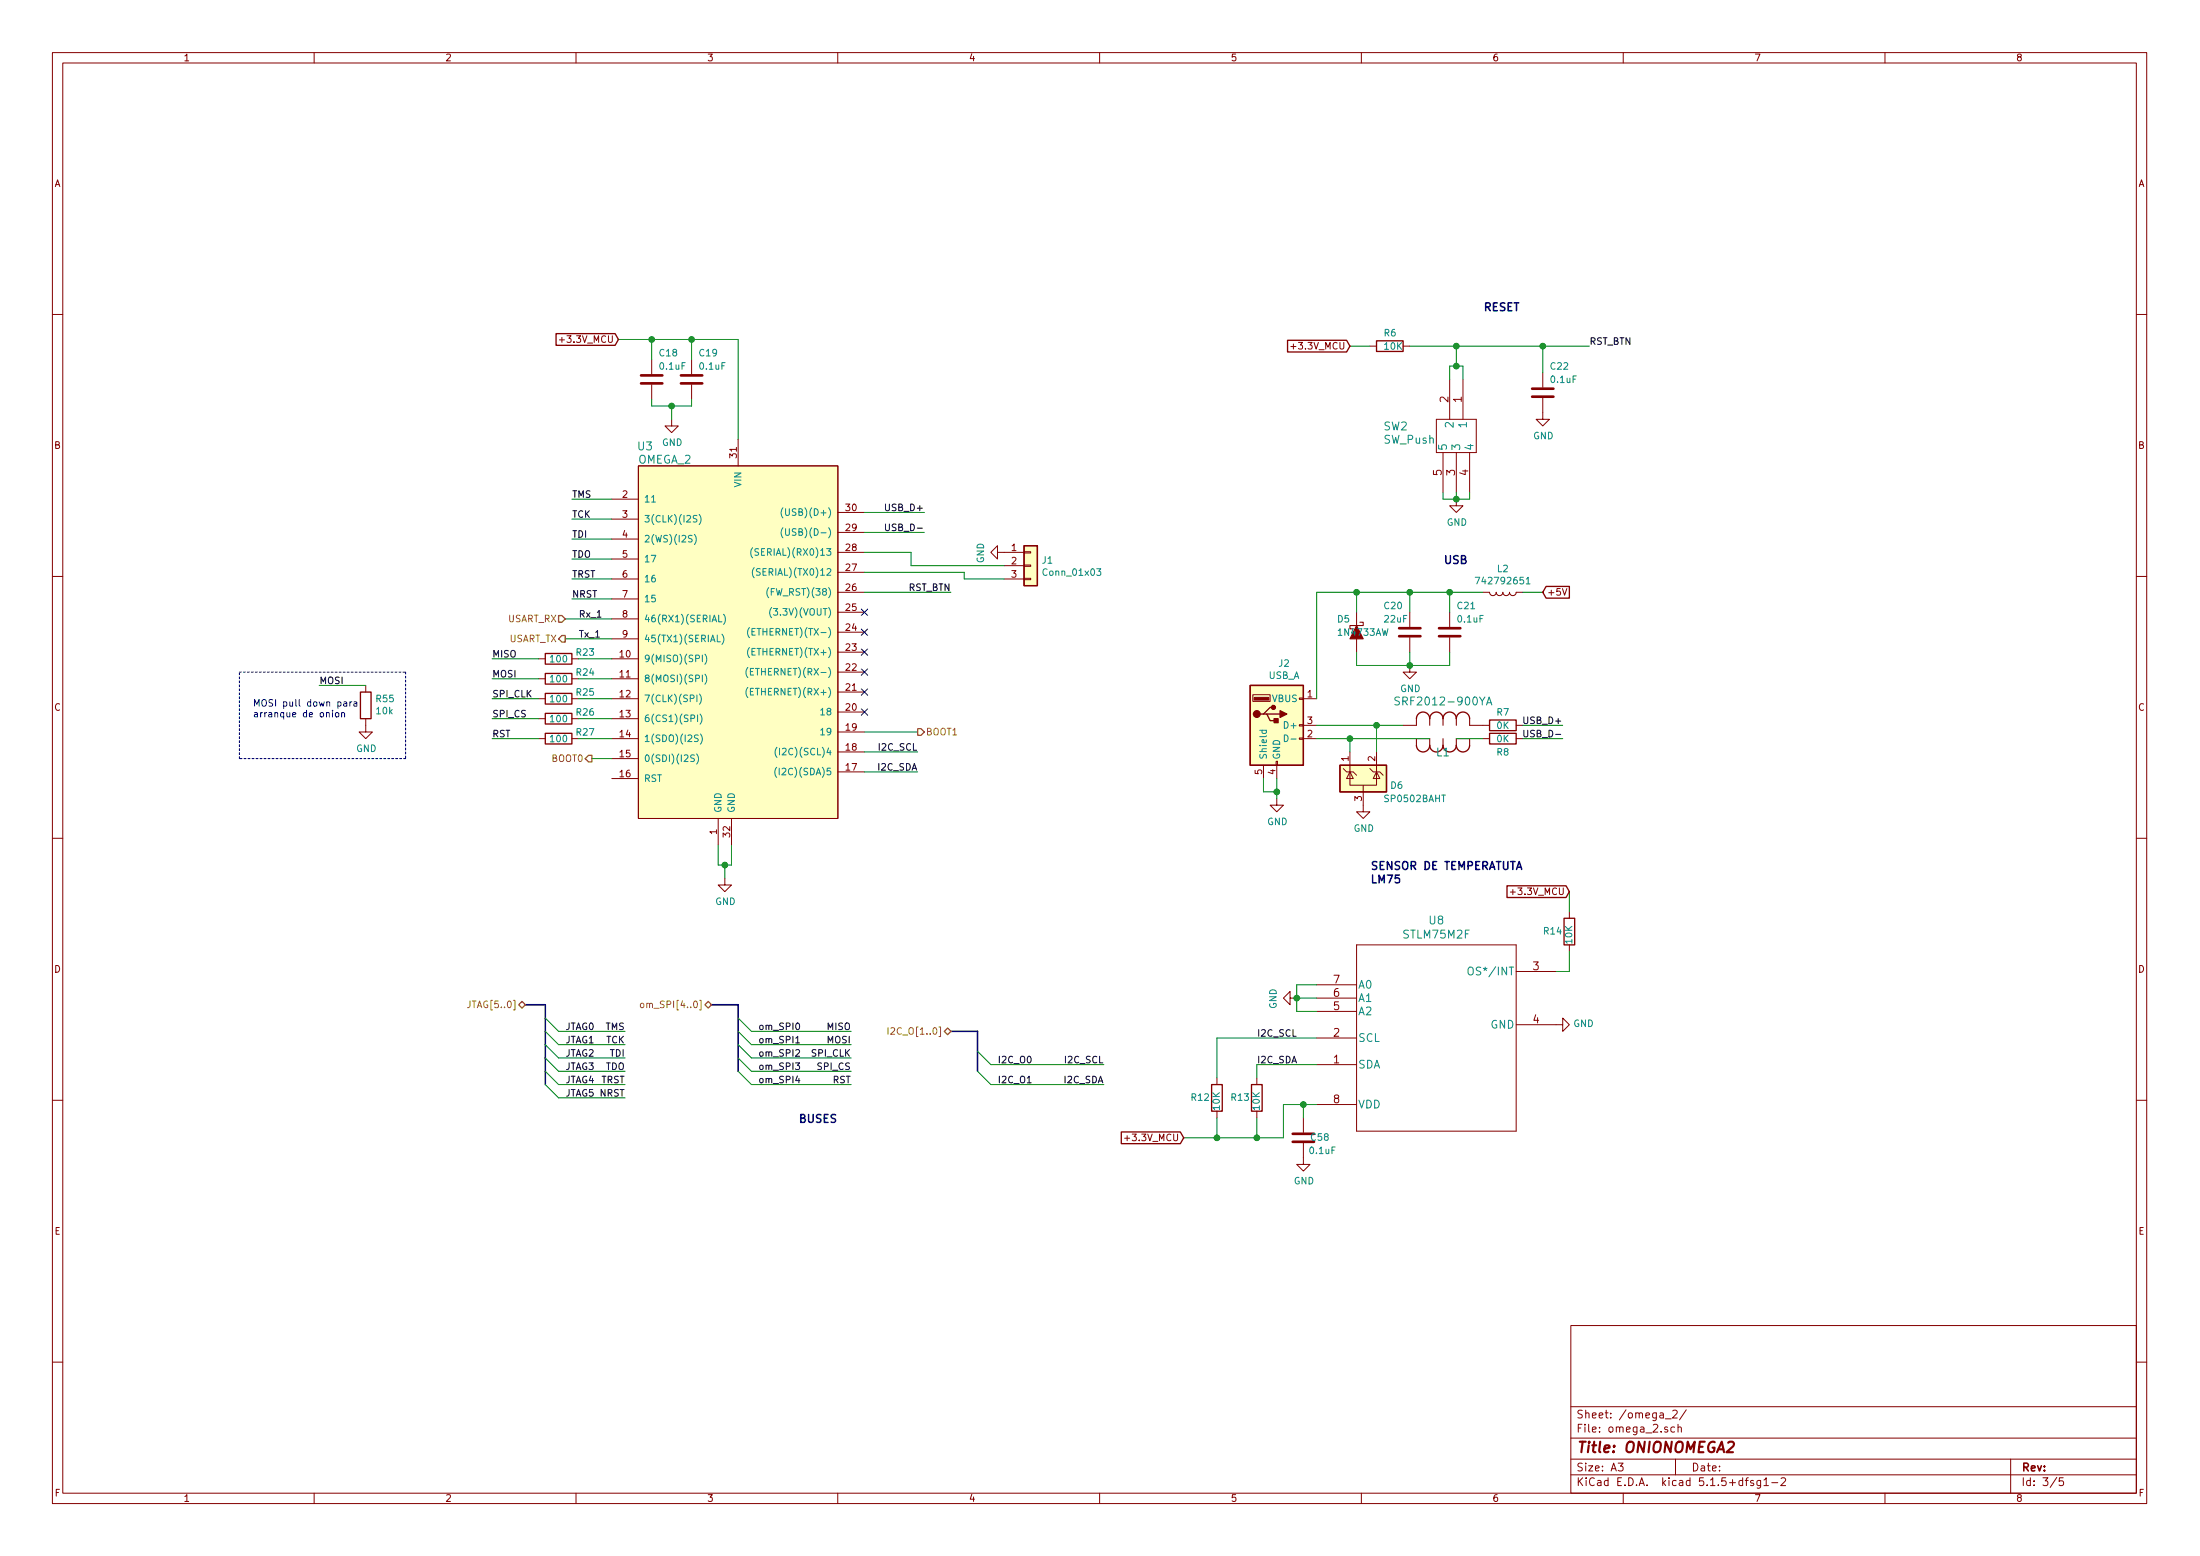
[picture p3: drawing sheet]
<svg xmlns="http://www.w3.org/2000/svg" width="420mm" height="297mm" viewBox="0 0 420 297" stroke-linecap="round" stroke-linejoin="round" font-family="sans-serif">
<g fill="none" stroke="#840000" stroke-width=".19">
<path d="M10 10h400v277h-400zM12 12h396v273.1h-396zM60 10v2M110 10v2M160 10v2M210 10v2M260 10v2M310 10v2M360 10v2M10 60h2M106.8 64.9h1M124.5 68.6v2.8"/>
<path d="M124.5 73.4v2.8M132.1 68.6v2.8M132.1 73.4v2.8M246.5 66.2h1M261.6 66.1h1.3M268 66.1h1.2M276.9 72.4v7.6M279.4 72.4v7.6M294.6 76v4h1.3l-1.3 1.3-1.2-1.3h1.2M294.6 71.2v2.8M408 60h2M116.8 95.3h5.1"/>
<path d="M116.8 99.1h5.1M121.9 88.9h38.1v67.3h-38.1zM128.3 80v1.3h1.2l-1.2 1.3-1.3-1.3h1.3M141 83.9v5M160 97.8h5.1M274.3 80h7.6v6.4h-7.6zM275.6 86.4v7.6M278.1 95.3v1.3h1.3l-1.3 1.2-1.2-1.2h1.2M278.1 86.4v7.6M280.7 86.4v7.6M10 110h2M116.8 110.5h5.1"/>
<path d="M116.8 102.9h5.1M116.8 106.7h5.1M116.8 114.3h5.1M116.8 118.1h5.1M160 113.1h5.1M160 105.4h5.1M160 116.9h5.1M160 109.3h5.1M160 101.6h5.1M190.5 105.4v-1.2l-1.3 1.2 1.3 1.3v-1.3h5.1M191.8 108h3.8M191.8 110.5h3.8"/>
<path d="M195.6 110.4h1.2v.3h-1.2zM195.6 105.3h1.2v.3h-1.2zM195.6 107.9h1.2v.2h-1.2zM259.1 116.9v7.6M269.2 116.9v2.8M276.9 116.9v2.8M283.2 113.1h1.3a.63 .63 0 0 0 .6 .6 .63 .63 0 0 0 .6-.6 .63 .63 0 0 0 .7 .6 .63 .63 0 0 0 .6-.6 .63 .63 0 0 0 .7 .6 .63 .63 0 0 0 .6-.6 .63 .63 0 0 0 .6 .6 .63 .63 0 0 0 .7-.6h1.2M298.4 112.4l.4 1.2 .4-1.2M408 110h2M69.8 137.2v2.5h1.3l-1.3 1.3-1.2-1.3h1.2M69.8 130.8v1.3M102.9 125.8h1.2"/>
<path d="M102.9 133.4h1.2M102.9 129.6h1.2M102.9 137.2h1.2M109.2 125.8h1.3M109.2 133.4h1.3M109.2 129.6h1.3M109.2 137.2h1.3M116.8 125.8h5.1M116.8 133.4h5.1M116.8 129.6h5.1M116.8 137.2h5.1M116.8 122h5.1"/>
<path d="M160 139.7h5.1M160 135.9h5.1M160 132.1h5.1M160 128.3h5.1M160 124.5h5.1M160 120.7h5.1M239.3 132.6h3.3v1.3h-3.3zM248.2 138.3h.7v.3h-.7zM248.2 133.3h.7v.2h-.7zM248.9 138.5h2.6M248.9 133.4h2.6M268 138.5h2.5"/>
<path d="M269.2 127v1.3h1.3l-1.3 1.3-1.2-1.3h1.2M269.2 121.7v2.8M276.9 121.7v2.8M280.7 138.5h3.8M289.6 138.5h1.2M102.9 141h1.2M109.2 141h1.3M116.8 141h5.1M116.8 144.8h5.1M116.8 148.6h5.1M137.2 156.2v5.1M139.7 156.2v5.1"/>
<path d="M160 147.4h5.1M160 143.5h5.1M241.3 146.1v2.5M243.7 145.3h.3v.8h-.3zM243.8 152.4v1.3h1.3l-1.3 1.3-1.2-1.3h1.2M243.8 146.1v2.5M248.2 140.9h.7v.2h-.7zM248.9 141h2.6M256.5 146.7l.7 .7h1.2l.7 .6M257.8 147.4v2.5h5.1v-2.5M257.8 147.4l.6 1.2h-1.2zM257.8 143.5v3.9"/>
<path d="M260.3 149.9v5.1h1.3l-1.3 1.2-1.2-1.2h1.2M261.6 146.7l.7 .7h1.2l.7 .6M262.9 147.4l.6 1.2h-1.2zM262.9 143.5v3.9M270.5 141h2.5M278.1 141h2.6M283.2 141h1.3M289.6 141h1.2M10 160h2M138.4 167.7v1.2h1.3l-1.3 1.3-1.2-1.3h1.2M288.4 170.3h1M299.7 174v1.3"/>
<path d="M408 160h2M246.4 190.5v-1.2l-1.3 1.2 1.3 1.3v-1.3h1.2M251.5 198.2h7.6M251.5 193.1h7.6M251.5 190.5h7.6M251.5 188h7.6M259.1 180.4h30.5v35.5h-30.5zM289.6 195.6h8.8v-1.3l1.3 1.3-1.3 1.3v-1.3M289.6 185.5h7.6M299.7 180.4v1.2M10 210h2M214.8 217.3h.9"/>
<path d="M232.4 205.8v1.2M232.4 212.1v1.3M240 205.8v1.2M240 212.1v1.3M248.9 218.2v4.1h1.3l-1.3 1.3-1.3-1.3h1.3M248.9 213.4v2.8M251.5 203.2h7.6M251.5 210.9h7.6M408 210h2M300 253h108v32.1h-108zM10 260h2M300 278.5h108"/>
<path d="M300 274.5h108M300 268.5h108M309 279.3h1l-.5 .6 .4 .1v.7l-.2 .1-.7-.1M318 270.9h1.2M319.5 269.4l.5-.2 .3 .4-.9 1.1h.9M319.8 272.5l-.4-.1-.3 .3 .1 .6 .2 .1 .4-.1M320 278.5v3M320.5 272.5l.2-.1 .3 .1 .1 .9M320.5 271.9v1.5M322 269.1l-1.2 2M384 278.5v6.6M408 260h2"/>
<path d="M60 285.1v1.9M110 285.1v1.9M160 285.1v1.9M210 285.1v1.9M260 285.1v1.9M300 281.5h108M310 285.1v1.9M333.3 282.6h.6M333.9 282.1l-.4 .2v1.3M334.9 282.7l-.4-.1-.2 .2 .1 .2 .5 .2v.3h-.6M336.2 282.6v1.2l-.3 .3-.3-.1M336.2 282.7l-.4-.1-.3 .3 .1 .6 .2 .1 .4-.1"/>
<path d="M336.9 282.5l.4-.4v1.5M336.9 283.6h.8M338.4 283h1.1M340.2 282.3l.5-.2 .3 .4-.9 1.1h.9M360 285.1v1.9M392.8 282l-1.3 2M394 282.1h-.7l-.1 .7 .3-.1h.5l.1 .3-.1 .5-.2 .1-.6-.1"/>
</g>
<path d="M330 275.4l.4-.2h.4l.3 .2v.4l-.1 .3-1.3 1.1h1.3" fill="none" stroke="#840000" stroke-width=".41"/>
<path d="M122.4 73.2h4.1M122.4 71.7h4.1M130 73.2h4.1M130 71.7h4.1M292.6 75.7h4.1M292.6 74.2h4.1M267.2 119.9h4.1M274.8 119.9h4.1M267.2 121.4h4.1M274.8 121.4h4.1M246.9 216.4h4.1M246.9 218h4.1" fill="none" stroke="#840000" stroke-width=".51"/>
<g fill="none" stroke="#840000" stroke-width=".25">
<path d="M106.2 63.7h11.3l.6 1.1-.6 1.1h-11.3zM245.9 65h11.3l.6 1.1-.6 1.1h-11.3zM262.9 65.1h5.1v2h-5.1zM195.6 104.2h2.5v7.6h-2.5zM295.3 111.9h4.4v2.3h-4.4l-.7-1.1zM68.8 132.1h2.1v5.1h-2.1zM104.1 124.8h5.1v2h-5.1zM104.1 140h5.1v2h-5.1zM104.1 136.2h5.1v2h-5.1zM104.1 132.4h5.1v2h-5.1zM104.1 128.6h5.1v2h-5.1zM238.8 130.8h10.1v15.3h-10.1z"/>
<path d="M241.3 136.3h.6l.7 1.3h1.2M241.9 136.3h2.6M243.2 135h-.6l-1.3 1.3h-.6M270.5 137.2a1.27 1.27 0 0 1 1.3-1.3 1.27 1.27 0 0 1 1.2 1.3 1.27 1.27 0 0 1 1.3-1.3 1.27 1.27 0 0 1 1.3 1.3 1.27 1.27 0 0 1 1.3-1.3 1.27 1.27 0 0 1 1.2 1.3 1.27 1.27 0 0 1 1.3-1.3 1.27 1.27 0 0 1 1.3 1.3M284.5 137.5h5.1v2h-5.1zM284.5 140h5.1v2h-5.1zM255.9 146.1h8.9v5.1h-8.9zM270.5 142.3a1.27 1.27 0 0 0 1.3 1.2 1.27 1.27 0 0 0 1.2-1.2 1.27 1.27 0 0 0 1.3 1.2 1.27 1.27 0 0 0 1.3-1.2 1.27 1.27 0 0 0 1.3 1.2 1.27 1.27 0 0 0 1.2-1.2 1.27 1.27 0 0 0 1.3 1.2 1.27 1.27 0 0 0 1.3-1.2M287.8 169.1h11.3l.6 1.1-.6 1.1h-11.3zM298.7 175.3h2v5.1h-2zM214.1 216.1h11.3l.7 1.1-.7 1.1h-11.3zM231.4 207h2v5.1h-2z"/>
<path d="M239 207h2v5.1h-2z"/>
</g>
<path d="M259.7 118.8h.6v.6h-2.5v.7h.6M270.5 137.2v1.3M273 137.2v1.3M275.6 137.2v1.3M278.1 137.2v1.3M280.7 137.2v1.3M270.5 141v1.3M273 141v1.3M275.6 141v1.3M278.1 141v1.3M280.7 141v1.3" fill="none" stroke="#840000" stroke-width=".2"/>
<g fill="none" stroke="#008484" stroke-width=".19">
<path d="M133.1 98.5l-.5-.1-.2 .1 .1 .4 .5 .3 .1 .2-.2 .3-.5-.1M133.5 98.2a1.47 1.47 0 0 1 0 1.9M149.5 96.9a1.47 1.47 0 0 0 0 2M150 97.1v1.1l.3 .2h.2l.2-.2v-1.1M132.6 102a1.47 1.47 0 0 1 0 1.9M137.3 117.4v1.3h.6M138.2 117.3a1.47 1.47 0 0 1 0 1.9M143.1 119.8a1.47 1.47 0 0 0 0 1.9M143.7 104.6a1.47 1.47 0 0 0 0 1.9M144 108.4a1.47 1.47 0 0 0 0 1.9M144.2 120h-.6v1.2h.6M144.9 104.8l-.5-.1-.2 .2 .1 .4 .5 .2 .1 .3-.2 .2h-.5"/>
<path d="M145.2 108.6l-.5-.1-.3 .3 .2 .3 .5 .2v.4l-.1 .1h-.6M146.8 112.2a1.47 1.47 0 0 0 0 1.9M147.4 116a1.4 1.4 0 0 0 0 1.9M149.5 100.7a1.47 1.47 0 0 0 0 2M150 100.9v1.1l.3 .2h.2l.2-.2v-1.1M209.4 108.6h.8l-.4 .5 .4 .1-.1 .6h-.4l-.3-.1M281.7 110.2h.9l-.6 1.3M291.5 110.6l.3-.4v1.3M291.5 111.5h.7M133.1 132.7v1.2M133.2 136.5v1.3M133.6 132.5a1.47 1.47 0 0 1 0 1.9"/>
<path d="M133.7 136.3a1.47 1.47 0 0 1 0 1.9M134.6 124.9a1.47 1.47 0 0 1 0 1.9M134.6 128.7a1.47 1.47 0 0 1 0 1.9M137 121.2v1.3h.6M137.9 121.1a1.4 1.4 0 0 1 0 1.9M142.8 131.2a1.47 1.47 0 0 0 0 2M142.8 127.4a1.47 1.47 0 0 0 0 1.9M143.1 123.6a1.47 1.47 0 0 0 0 1.9M143.3 128.2h.4M143.6 120.6h.4M143.9 127.6h-.6v1.3h.6M240.6 139.4h1.3"/>
<path d="M241.1 139.4l-.1 .4 .2 .2 .6-.1v-.5M267.3 133.1h-.6l-.3 .2 .1 .3 .7 .4v.4a.62 .62 0 0 1-.8 .1M283.9 134.6l.5-1.5 .5 1.5M284 134.1h.8M132.6 144.2l-.5-.1-.1 .1v.5l.6 .2v.2l-.2 .3-.5-.1M133 143.9a1.47 1.47 0 0 1 0 2M133.3 140.4l-.4-.1-.2 .1v.4l.5 .2 .1 .3-.2 .3-.5-.1M133.8 140.1a1.4 1.4 0 0 1 0 1.9M148.3 146.5a1.47 1.47 0 0 0 0 1.9M148.4 142.7a1.47 1.47 0 0 0 0 1.9M148.9 142.8v1.3M245.3 140.3a.64 .64 0 0 1 .7 .6 .64 .64 0 0 1-.7 .7z"/>
<path d="M246.6 141.1h.9M280.4 184.8a.49 .49 0 0 1 .6-.2 .49 .49 0 0 1 .4 .5v.5a.5 .5 0 0 1-.5 .5 .5 .5 0 0 1-.5-.5z"/>
</g>
<path d="M259.1 119.4l1.2 2.6h-2.5z" fill="#840000" stroke="#840000" stroke-width=".2"/>
<g fill="#ffffc2" stroke="#ffffc2" stroke-width=".19">
<path d="M195.6 104.2h2.5v7.6h-2.5z"/>
<path d="M238.8 130.8h10.1v15.3h-10.1z"/>
<path d="M255.9 146.1h8.9v5.1h-8.9z"/>
<path d="M121.9 88.9h38.1v67.3h-38.1z"/>
</g>
<g fill="#840000" stroke="#840000" stroke-width=".25">
<path d="M243.3 137.2h.8v.8h-.8z"/>
<path d="M244.5 135.7l1.2 .6-1.2 .6z"/>
<circle cx="240" cy="136.3" r=".63"/>
<circle cx="243.2" cy="135" r=".38"/>
</g>
<path d="M239.5 133.1h2.8v.5h-2.8z" fill="#840000" stroke="#840000" stroke-width=".19"/>
<path d="M45.7 128.3h31.8M77.5 128.3v16.5M45.7 144.8v-16.5M77.5 144.8h-31.8" fill="none" stroke="#0000c2" stroke-width=".19" stroke-dasharray=".4 .4"/>
<path d="M100.3 191.8h3.8v15.2M135.9 191.8h5.1v12.7M181.6 196.9h5.1v7.6" fill="none" stroke="#000084" stroke-width=".3"/>
<g fill="none" stroke="#008400" stroke-width=".19">
<path d="M118.1 64.8h22.9v19.1M124.5 64.8v3.8M124.5 76.2v1.3h7.6v-1.3M128.3 77.5v2.5M132.1 64.8v3.8M257.8 66.1h3.8M269.2 66.1h34.3M276.9 72.4v-2.5h2.5v2.5M278.1 66.1v3.8M294.6 66.1v5.1M109.2 95.3h7.6M109.2 99.1h7.6"/>
<path d="M165.1 97.8h11.4M275.6 94v1.3h5.1v-1.3M278.1 94v1.3M107.9 118.1h8.9M109.2 110.5h7.6M109.2 114.3h7.6M109.2 106.7h7.6M109.2 102.9h7.6M165.1 113.1h16.5M165.1 101.6h11.4M165.1 105.4h8.9v2.6h17.8M165.1 109.3h19v1.2h7.7"/>
<path d="M259.1 113.1v3.8M269.2 113.1v3.8M276.9 113.1v3.8M283.2 113.1h-31.7v20.3M290.8 113.1h3.8M61 130.8h8.8M94 125.8h8.9M94 129.6h8.9M94 133.4h8.9M94 137.2h8.9M107.9 122h8.9M110.5 125.8h6.3"/>
<path d="M110.5 129.6h6.3M110.5 133.4h6.3M110.5 137.2h6.3M165.1 139.7h10.2M251.5 138.5h16.5M259.1 124.5v2.5h17.8v-2.5M262.9 138.5v5M269.2 124.5v2.5M290.8 138.5h7.6M94 141h8.9M110.5 141h6.3M113 144.8h3.8"/>
<path d="M165.1 143.5h10.2M165.1 147.4h10.2M241.3 148.6v2.6h2.5M243.8 148.6v3.8M251.5 141h21.5M257.8 141v2.5M278.1 141h5.1M290.8 141h7.6M137.2 161.3v3.8h2.5v-3.8M138.4 165.1v2.6M299.7 170.2v3.8M104.1 194.3l2.6 2.6h12.7"/>
<path d="M104.1 199.4l2.6 2.6h12.7M104.1 196.9l2.6 2.5h12.7M141 194.3l2.5 2.6h19.1M141 199.4l2.5 2.6h19.1M141 196.9l2.5 2.5h19.1M247.6 190.5h3.9M251.5 188h-3.9v5.1h3.9M251.5 198.2h-19.1v7.6M299.7 181.6v3.9h-2.5M104.1 202l2.6 2.5h12.7M104.1 204.5l2.6 2.5h12.7M104.1 207l2.6 2.6h12.7"/>
<path d="M141 202l2.5 2.5h19.1M141 204.5l2.5 2.5h19.1M186.7 200.7l2.5 2.5h21.6M186.7 204.5l2.5 2.5h21.6M232.4 213.4v3.8M240 213.4v3.8M248.9 210.9v2.5M251.5 203.2h-11.5v2.6M251.5 210.9h-6.4v6.3h-19"/>
</g>
<path d="M106.7 117.5h.6l.6 .6-.6 .7h-.6zM107.3 121.3h.6v1.3h-.6l-.6-.6zM175.3 139.1h.6l.6 .6-.6 .7h-.6zM112.4 144.2h.6v1.3h-.6l-.6-.7zM99.1 191.8l.6-.6 .6 .6-.6 .6zM134.6 191.8l.7-.6 .6 .6-.6 .6zM180.3 196.9l.7-.6 .6 .6-.6 .6z" fill="none" stroke="#848400" stroke-width=".25"/>
<path d="M89.8 191.1l-.1 1.1-.4 .2M122.4 191.7l.5-.1 .1 .2-.1 .5-.5-.1zM169.6 196.2v1.2M170.1 196.3l.5-.1 .3 .3-.8 .9h.8" fill="none" stroke="#848400" stroke-width=".19"/>
<path d="M169.1 100v1.1l.3 .2h.3l.1-.2v-1.1M291 139.4v1l.3 .3 .3-.1 .2-.2v-1M152 198.2l.3-.4v1.3M152 199.1h.7M152.1 195.4l.2-.1a.67 .67 0 0 1 .4 .6 .67 .67 0 0 1-.4 .7l-.3-.5zM151.9 202.9h.8l-.4 .5 .4 .1v.5l-.2 .2-.6-.2M152 200.5l.5-.1 .2 .3-.8 .9h.8M152.3 205.4l-.3 .9h.8M196.2 206.7h.7" fill="none" stroke="#000" stroke-width=".19"/>
<path d="M63.5 136v.9M64.2 136.1l.3-.1 .2 .3-.1 .5-.3 .1-.2-.2zM65.3 136.2l.1-.2 .3 .1 .1 .8M65.3 136v.9M65.7 134h.5v.8M66.2 134.3l-.6 .2 .1 .3h.5M66.8 134v.8M67.2 134l-.4 .2M67.6 134h.5v.8M68.1 134.3h-.4l-.1 .2v.3h.5" fill="none" stroke="#0000c2" stroke-width=".19"/>
<g fill="#008400" stroke="#008400" stroke-width=".25">
<circle cx="257.8" cy="141" r=".51"/>
<circle cx="262.9" cy="138.5" r=".51"/>
<circle cx="243.8" cy="151.2" r=".51"/>
<circle cx="278.1" cy="66.1" r=".51"/>
<circle cx="247.7" cy="190.5" r=".51"/>
<circle cx="269.2" cy="127" r=".51"/>
<circle cx="128.3" cy="77.5" r=".51"/>
<circle cx="132.1" cy="64.8" r=".51"/>
<circle cx="240" cy="217.2" r=".51"/>
<circle cx="124.5" cy="64.8" r=".51"/>
<circle cx="259.1" cy="113.1" r=".51"/>
<circle cx="269.2" cy="113.1" r=".51"/>
<circle cx="232.4" cy="217.2" r=".51"/>
<circle cx="276.9" cy="113.1" r=".51"/>
<circle cx="294.6" cy="66.1" r=".51"/>
<circle cx="138.4" cy="165.1" r=".51"/>
<circle cx="248.9" cy="210.9" r=".51"/>
<circle cx="278.1" cy="69.9" r=".51"/>
<circle cx="278.1" cy="95.3" r=".51"/>
</g>
<path d="M164.5 116.3l1.2 1.2M165.7 116.3l-1.2 1.2M164.5 123.9l1.2 1.2M164.5 120.1l1.2 1.2M164.5 135.3l1.2 1.2M164.5 131.5l1.2 1.2M164.5 127.7l1.2 1.2M165.7 123.9l-1.2 1.2M165.7 120.1l-1.2 1.2M165.7 135.3l-1.2 1.2M165.7 131.5l-1.2 1.2M165.7 127.7l-1.2 1.2" fill="none" stroke="#000084" stroke-width=".19"/>
<text font-size="2.8" fill="#840000" x="301" y="277.3">Title: ONIONOMEGA2</text>
<g font-size="2.1" fill="#0000c2">
<text x="283.2" y="59.4">RESET</text>
<text x="275.6" y="107.7">USB</text>
<text x="261.6" y="166.1">SENSOR DE TEMPERATUTA</text>
<text x="261.6" y="168.6">LM75</text>
<text x="152.4" y="214.3">BUSES</text>
</g>
<g font-size="2.1" fill="#840000">
<text x="276.6" y="76.8" transform="rotate(-90 276.6 76.8)">2</text>
<text x="279.1" y="76.8" transform="rotate(-90 279.1 76.8)">1</text>
<text x="275.3" y="90.8" transform="rotate(-90 275.3 90.8)">5</text>
<text x="277.9" y="90.8" transform="rotate(-90 277.9 90.8)">3</text>
<text x="280.4" y="90.8" transform="rotate(-90 280.4 90.8)">4</text>
<text x="292.8" y="185.2">3</text>
<text x="254.7" y="190.3">6</text>
<text x="254.7" y="187.7">7</text>
<text x="254.7" y="197.9">2</text>
<text x="254.7" y="192.8">5</text>
<text x="292.8" y="195.4">4</text>
<text x="254.7" y="203">1</text>
<text x="254.7" y="210.6">8</text>
<text x="301" y="273.5">File: omega_2.sch</text>
<text x="301" y="270.8">Sheet: /omega_2/</text>
<text x="301" y="280.9">Size: A3</text>
<text x="323" y="280.9">Date:</text>
<text x="386" y="280.9">Rev:</text>
<text x="301" y="283.7">KiCad E.D.A. kicad 5.1.5+dfsg1-2</text>
<text x="386" y="283.7">Id: 3/5</text>
</g>
<g font-size="2.1" fill="#008484">
<text x="264.3" y="82.2">SW2</text>
<text x="277.6" y="81.5" transform="rotate(-90 277.6 81.5)">2</text>
<text x="280.1" y="81.5" transform="rotate(-90 280.1 81.5)">1</text>
<text x="121.8" y="88.5">OMEGA_2</text>
<text x="121.8" y="86">U3</text>
<text x="264.3" y="84.7">SW_Push</text>
<text x="276.3" y="86.1" transform="rotate(-90 276.3 86.1)">5</text>
<text x="278.9" y="86.1" transform="rotate(-90 278.9 86.1)">3</text>
<text x="281.4" y="86.1" transform="rotate(-90 281.4 86.1)">4</text>
<text x="267.5" y="134.7">SRF2012-900YA</text>
<text x="274.3" y="144.4">L1</text>
<text x="268.1" y="179.2">STLM75M2F</text>
<text x="273" y="176.5">U8</text>
<text x="259.3" y="191.3">A1</text>
<text x="259.3" y="188.7">A0</text>
<text x="281.5" y="186.2">OS*/INT</text>
<text x="259.3" y="193.8">A2</text>
<text x="284.7" y="196.4">GND</text>
<text x="259.3" y="204">SDA</text>
<text x="259.3" y="198.9">SCL</text>
<text x="259.3" y="211.6">VDD</text>
</g>
<g font-size="1.8" fill="#840000">
<text x="35" y="11.7">1</text>
<text x="85" y="11.7">2</text>
<text x="135" y="11.7">3</text>
<text x="185" y="11.7">4</text>
<text x="235" y="11.7">5</text>
<text x="285" y="11.7">6</text>
<text x="335" y="11.7">7</text>
<text x="385" y="11.7">8</text>
<text x="10.4" y="35.7">A</text>
<text x="408.4" y="35.7">A</text>
<text x="107.6" y="65.4">+3.3V_MCU</text>
<text x="247.3" y="66.7">+3.3V_MCU</text>
<text x="10.4" y="85.7">B</text>
<text x="140.7" y="87.4" transform="rotate(-90 140.7 87.4)">31</text>
<text x="408.4" y="85.7">B</text>
<text x="118.9" y="95">2</text>
<text x="118.9" y="98.8">3</text>
<text x="161.6" y="101.4">29</text>
<text x="161.6" y="97.6">30</text>
<text x="118.9" y="102.7">4</text>
<text x="118.9" y="106.5">5</text>
<text x="161.6" y="105.2">28</text>
<text x="193.2" y="105.2">1</text>
<text x="193.2" y="107.7">2</text>
<text x="118.9" y="110.3">6</text>
<text x="161.6" y="112.8">26</text>
<text x="161.6" y="109">27</text>
<text x="193.2" y="110.3">3</text>
<text x="295.4" y="113.7">+5V</text>
<text x="118.9" y="114.1">7</text>
<text x="118.9" y="117.9">8</text>
<text x="161.6" y="116.6">25</text>
<text x="118.4" y="125.5">10</text>
<text x="118.9" y="121.7">9</text>
<text x="161.6" y="124.2">23</text>
<text x="161.6" y="120.4">24</text>
<text x="118.4" y="129.3">11</text>
<text x="161.6" y="131.9">21</text>
<text x="161.6" y="128.1">22</text>
<text x="10.4" y="135.7">C</text>
<text x="118.4" y="133.1">12</text>
<text x="118.4" y="136.9">13</text>
<text x="161.6" y="135.7">20</text>
<text x="249.7" y="133.1">1</text>
<text x="408.4" y="135.7">C</text>
<text x="118.4" y="140.8">14</text>
<text x="161.6" y="143.3">18</text>
<text x="161.6" y="139.5">19</text>
<text x="249.7" y="140.8">2</text>
<text x="249.7" y="138.2">3</text>
<text x="118.4" y="144.6">15</text>
<text x="118.4" y="148.4">16</text>
<text x="161.6" y="147.1">17</text>
<text x="241" y="147.8" transform="rotate(-90 241 147.8)">5</text>
<text x="243.6" y="147.8" transform="rotate(-90 243.6 147.8)">4</text>
<text x="257.6" y="145.3" transform="rotate(-90 257.6 145.3)">1</text>
<text x="262.6" y="145.3" transform="rotate(-90 262.6 145.3)">2</text>
<text x="260.1" y="152.9" transform="rotate(-90 260.1 152.9)">3</text>
<text x="136.9" y="159.3" transform="rotate(-90 136.9 159.3)">1</text>
<text x="139.4" y="159.8" transform="rotate(-90 139.4 159.8)">32</text>
<text x="289.3" y="170.9">+3.3V_MCU</text>
<text x="10.4" y="185.7">D</text>
<text x="408.4" y="185.7">D</text>
<text x="215.6" y="217.8">+3.3V_MCU</text>
<text x="10.4" y="235.7">E</text>
<text x="408.4" y="235.7">E</text>
<text x="10.5" y="285.7">F</text>
<text x="35" y="286.7">1</text>
<text x="85" y="286.7">2</text>
<text x="135" y="286.7">3</text>
<text x="185" y="286.7">4</text>
<text x="235" y="286.7">5</text>
<text x="285" y="286.7">6</text>
<text x="335" y="286.7">7</text>
<text x="385" y="286.7">8</text>
<text x="408.5" y="285.7">F</text>
</g>
<g font-size="1.8" fill="#008484">
<text x="264.4" y="64.2">R6</text>
<text x="126" y="68">C18</text>
<text x="126.1" y="70.6">0.1uF</text>
<text x="133.6" y="68">C19</text>
<text x="133.7" y="70.6">0.1uF</text>
<text x="264.4" y="66.8">10K</text>
<text x="296.2" y="70.6">C22</text>
<text x="296.3" y="73.1">0.1uF</text>
<text x="292.8" y="83.9">GND</text>
<text x="126.4" y="85.1">GND</text>
<text x="122.9" y="95.9">11</text>
<text x="141.6" y="92.9" transform="rotate(-90 141.6 92.9)">VIN</text>
<text x="122.9" y="99.7">3(CLK)(I2S)</text>
<text x="150.6" y="98.5">(USB)(D+)</text>
<text x="276.3" y="100.4">GND</text>
<text x="122.9" y="103.5">2(WS)(I2S)</text>
<text x="122.9" y="107.4">17</text>
<text x="144.8" y="106.1">(SERIAL)(RX0)13</text>
<text x="151.1" y="102.3">(USB)(D-)</text>
<text x="187.9" y="107.5" transform="rotate(-90 187.9 107.5)">GND</text>
<text x="199.1" y="107.6">J1</text>
<text x="122.9" y="111.2">16</text>
<text x="145" y="109.9">(SERIAL)(TX0)12</text>
<text x="147.4" y="113.7">(FW_RST)(38)</text>
<text x="199.5" y="109.9">Conn_01x03</text>
<text x="282.6" y="111.5">742792651</text>
<text x="286" y="109.2">L2</text>
<text x="122.9" y="115">15</text>
<text x="122.9" y="118.8">46(RX1)(SERIAL)</text>
<text x="148.1" y="117.5">(3.3V)(VOUT)</text>
<text x="255.5" y="118.8">D5</text>
<text x="264.4" y="116.3">C20</text>
<text x="264.5" y="118.8">22uF</text>
<text x="278.4" y="116.3">C21</text>
<text x="278.5" y="118.8">0.1uF</text>
<text x="110.1" y="125.2">R23</text>
<text x="122.9" y="122.6">45(TX1)(SERIAL)</text>
<text x="143.8" y="125.1">(ETHERNET)(TX+)</text>
<text x="144.3" y="121.3">(ETHERNET)(TX-)</text>
<text x="255.7" y="121.4">1N4733AW</text>
<text x="105.2" y="126.5">100</text>
<text x="105.2" y="130.3">100</text>
<text x="110.1" y="129">R24</text>
<text x="122.9" y="126.4">9(MISO)(SPI)</text>
<text x="122.9" y="130.2">8(MOSI)(SPI)</text>
<text x="144.1" y="128.9">(ETHERNET)(RX-)</text>
<text x="242.2" y="129.6">USB_A</text>
<text x="244.3" y="127.3">J2</text>
<text x="71.9" y="134">R55</text>
<text x="72" y="136.4">10k</text>
<text x="105.2" y="137.9">100</text>
<text x="105.2" y="134.1">100</text>
<text x="110.1" y="136.6">R26</text>
<text x="110.1" y="132.8">R25</text>
<text x="122.9" y="134">7(CLK)(SPI)</text>
<text x="122.9" y="137.8">6(CS1)(SPI)</text>
<text x="143.6" y="132.8">(ETHERNET)(RX+)</text>
<text x="157" y="136.6">18</text>
<text x="243" y="134">VBUS</text>
<text x="267.4" y="132.1">GND</text>
<text x="285.9" y="136.6">R7</text>
<text x="68" y="143.5">GND</text>
<text x="105.2" y="141.7">100</text>
<text x="110.1" y="140.4">R27</text>
<text x="122.9" y="141.6">1(SDO)(I2S)</text>
<text x="157" y="140.4">19</text>
<text x="245.6" y="139.1">D+</text>
<text x="285.9" y="139.2">0K</text>
<text x="285.9" y="141.7">0K</text>
<text x="122.9" y="145.5">0(SDI)(I2S)</text>
<text x="122.9" y="149.3">RST</text>
<text x="149.2" y="148">(I2C)(SDA)5</text>
<text x="149.4" y="144.2">(I2C)(SCL)4</text>
<text x="241.9" y="145.1" transform="rotate(-90 241.9 145.1)">Shield</text>
<text x="244.5" y="145.1" transform="rotate(-90 244.5 145.1)">GND</text>
<text x="285.9" y="144.2">R8</text>
<text x="137.8" y="155.2" transform="rotate(-90 137.8 155.2)">GND</text>
<text x="140.3" y="155.2" transform="rotate(-90 140.3 155.2)">GND</text>
<text x="264.6" y="153.1">SP0502BAHT</text>
<text x="265.6" y="150.6">D6</text>
<text x="242" y="157.5">GND</text>
<text x="258.5" y="158.8">GND</text>
<text x="136.6" y="172.8">GND</text>
<text x="294.9" y="178.4">R14</text>
<text x="300.3" y="180.1" transform="rotate(-90 300.3 180.1)">10K</text>
<text x="243.8" y="192.6" transform="rotate(-90 243.8 192.6)">GND</text>
<text x="300.5" y="196">GND</text>
<text x="227.6" y="210.1">R12</text>
<text x="233" y="211.8" transform="rotate(-90 233 211.8)">10K</text>
<text x="235.2" y="210.1">R13</text>
<text x="240.6" y="211.8" transform="rotate(-90 240.6 211.8)">10K</text>
<text x="250.2" y="220.3">0.1uF</text>
<text x="250.4" y="217.8">C58</text>
<text x="247.1" y="226.1">GND</text>
</g>
<g font-size="1.8">
<text x="303.5" y="65.8">RST_BTN</text>
<text x="109.2" y="95">TMS</text>
<text x="109.2" y="98.8">TCK</text>
<text x="169.5" y="97.6">USB_D+</text>
<text x="170" y="101.4">USB_D-</text>
<text x="109.2" y="106.5">TDO</text>
<text x="109.2" y="102.7">TDI</text>
<text x="109.2" y="110.3">TRST</text>
<text x="173.5" y="112.8">RST_BTN</text>
<text x="109.2" y="114.1">NRST</text>
<text x="110.5" y="117.9">Rx_1</text>
<text x="94" y="125.5">MISO</text>
<text x="110.5" y="121.7">Tx_1</text>
<text x="61" y="130.6">MOSI</text>
<text x="94" y="129.3">MOSI</text>
<text x="94" y="133.1">SPI_CLK</text>
<text x="94" y="136.9">SPI_CS</text>
<text x="94" y="140.8">RST</text>
<text x="168" y="143.3">I2C_SCL</text>
<text x="291.4" y="138.2">USB_D+</text>
<text x="291.9" y="140.8">USB_D-</text>
<text x="167.8" y="147.1">I2C_SDA</text>
<text x="107.9" y="196.6">JTAG0</text>
<text x="115.6" y="196.6">TMS</text>
<text x="144.8" y="196.6">om_SPI0</text>
<text x="158" y="196.6">MISO</text>
<text x="240" y="197.9">I2C_SCL</text>
<text x="107.9" y="201.7">JTAG2</text>
<text x="107.9" y="199.2">JTAG1</text>
<text x="115.7" y="199.2">TCK</text>
<text x="116.5" y="201.7">TDI</text>
<text x="144.8" y="201.7">om_SPI2</text>
<text x="144.8" y="199.2">om_SPI1</text>
<text x="155.1" y="201.7">SPI_CLK</text>
<text x="158" y="199.2">MOSI</text>
<text x="190.5" y="203">I2C_O0</text>
<text x="203.6" y="203">I2C_SCL</text>
<text x="240" y="203">I2C_SDA</text>
<text x="107.9" y="209.3">JTAG5 NRST</text>
<text x="107.9" y="206.8">JTAG4</text>
<text x="107.9" y="204.3">JTAG3</text>
<text x="114.8" y="206.8">TRST</text>
<text x="115.6" y="204.3">TDO</text>
<text x="144.8" y="204.3">om_SPI3</text>
<text x="144.8" y="206.8">om_SPI4</text>
<text x="156.3" y="204.3">SPI_CS</text>
<text x="159" y="206.8">RST</text>
<text x="190.5" y="206.8">I2C_O1</text>
<text x="203.4" y="206.8">I2C_SDA</text>
</g>
<g font-size="1.8" fill="#848400">
<text x="96.9" y="118.8">USART_RX</text>
<text x="97.1" y="122.6">USART_TX</text>
<text x="176.8" y="140.4">BOOT1</text>
<text x="105.4" y="145.5">BOOT0</text>
<text x="90" y="192.4">JTAG[5..0]</text>
<text x="123.7" y="192.4">om_SPI[4..0]</text>
<text x="170.8" y="197.5">I2C_O[1..0]</text>
</g>
<g font-size="1.8" fill="#0000c2">
<text x="48.3" y="134.9">MOSI pull down para</text>
<text x="48.3" y="136.9">arranque de onion</text>
</g>
</svg>
